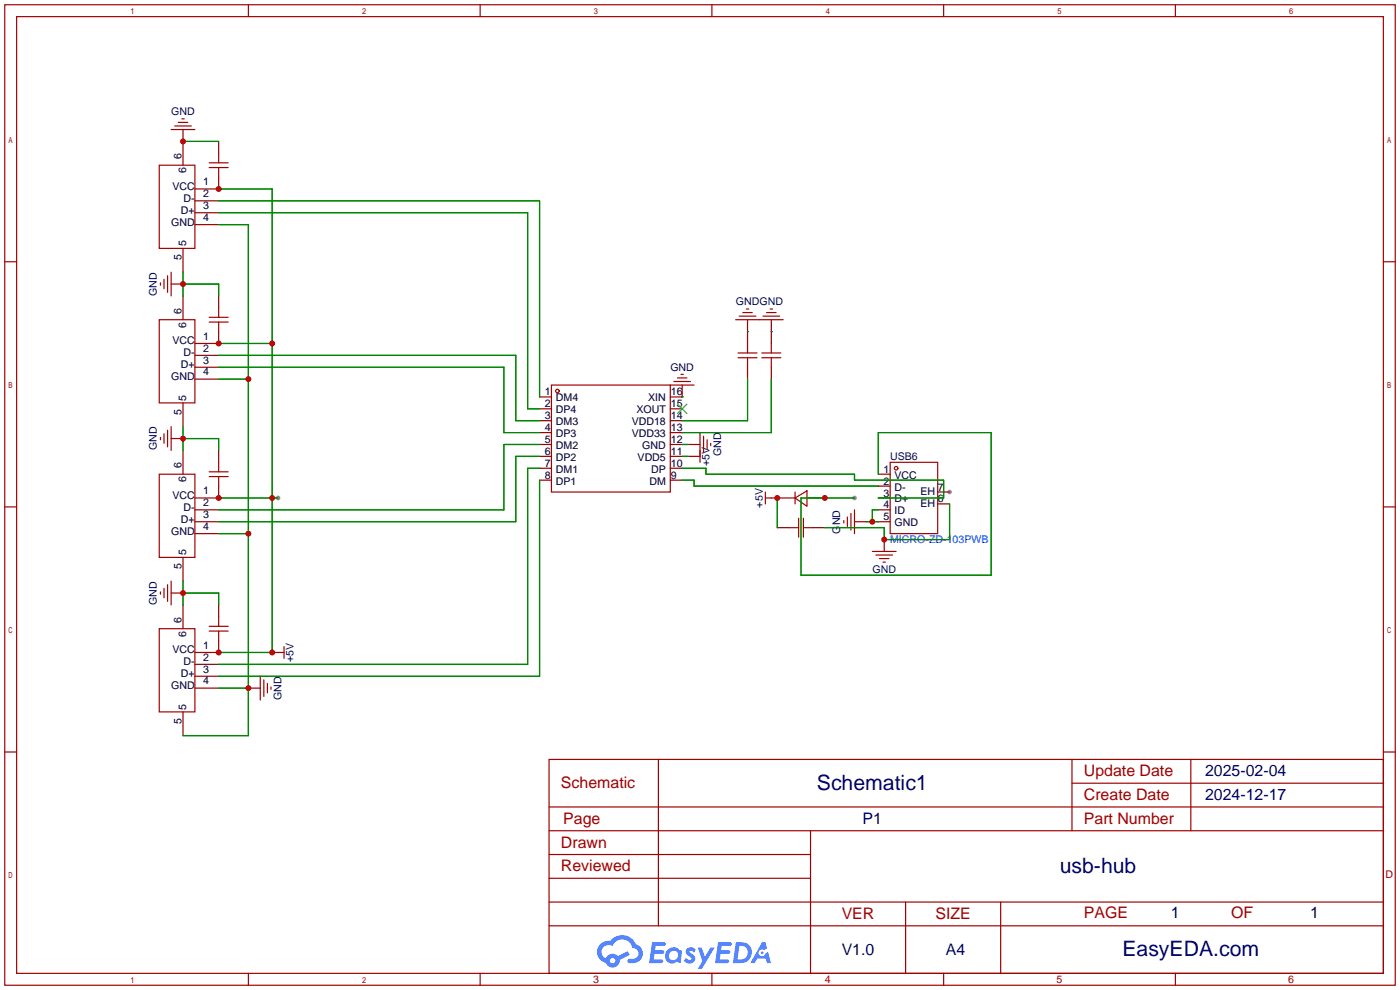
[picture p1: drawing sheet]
<svg xmlns="http://www.w3.org/2000/svg" width="299mm" height="212mm" viewBox="0 0 299 212" stroke-linecap="round" stroke-linejoin="round" font-family="sans-serif">
<g fill="#999">
<circle cx="202.9" cy="105.2" r=".51"/>
<circle cx="59.4" cy="106.4" r=".51"/>
<circle cx="182.6" cy="106.4" r=".51"/>
</g>
<g fill="none" stroke="#a10000" stroke-width=".25">
<path d="M1 1h297.2v209.6h-297.2zM3.6 3.6h292.1v204.4h-292.1zM53.1 1v2.6M102.6 1v2.6M152.1 1v2.6M201.7 1v2.6M251.2 1v2.6M1 55.9h2.6M295.7 55.9h2.5M1 108.3h2.6M295.7 108.3h2.5M1 160.7h2.6"/>
<path d="M117.3 162.3h178.4v45.7h-178.4zM117.3 177.5h178.4M117.3 172.5h178.4M140.7 162.3v35.6M173.2 177.5v30.5M229.1 162.3v15.2M229.1 167.4h66.6M254.5 162.3v15.2M295.7 160.7h2.5M117.3 182.6h55.9M117.3 197.9h178.4M117.3 192.8h178.4"/>
<path d="M117.3 187.7h55.9M193.5 192.8v15.2M213.9 192.8v15.2M53.1 208v2.6M102.6 208v2.6M152.1 208v2.6M201.7 208v2.6M251.2 208v2.6"/>
</g>
<g fill="#5487ff">
<path d="M146.9 202.7a1.3 1.3 0 0 1 1.8 .3l-.4 .6a.54 .54 0 0 0-.9-.2l.1 .2a1.34 1.34 0 0 1 1 1.8 1.47 1.47 0 0 1-2.4-.1l.5-.6 .8 .5a.31 .31 0 0 0 .4-.3 .31 .31 0 0 0-.3-.4 1.12 1.12 0 0 1-.6-1.8z"/>
<path d="M149.1 202.5h.9l.6 2 1.2-2h.9l-2.7 4.6h-.9l1-1.7z"/>
<path d="M139.4 201.4h1.6a1.31 1.31 0 0 1 1.2 .2 .4 .4 0 0 1-.3 .5l-1.8 .1-.1 .9h1.6a.4 .4 0 0 1 .4 .4 .4 .4 0 0 1-.4 .4h-1.7l-.2 1.2h1.4a.46 .46 0 0 1 .5 0 .46 .46 0 0 1 .1 .5l-.3 .2h-2.7z"/>
<path d="M153.5 201.4h1.6a1.32 1.32 0 0 1 1.2 .2 .39 .39 0 0 1-.3 .5l-1.8 .1-.1 .9h1.7a.4 .4 0 0 1 .3 .4 .4 .4 0 0 1-.4 .4h-1.7l-.2 1.2h1.4a.46 .46 0 0 1 .5 0 .46 .46 0 0 1 .1 .5l-.3 .2h-2.7z"/>
<path d="M162.9 201.4h.7l.4 1.3-.7 .4a.75 .75 0 0 0-1.1 .3 .75 .75 0 0 0 .5 1 .75 .75 0 0 0 .9-.7l.5-.2 .7 2.3h-.9l-.2-.9h-1.9l-.5 .9h-.9z"/>
<path d="M157.3 201.4l-.7 4.4h1.5a2.27 2.27 0 0 0 2.6-2.2 2.27 2.27 0 0 0-2.7-2.2zM158 202.1a1.5 1.5 0 0 1 1.8 1.6 1.5 1.5 0 0 1-1.9 1.4h-.3z"/>
<path d="M142.7 203a1.6 1.6 0 0 0-.3 2.3 1.6 1.6 0 0 0 2.3 .2l.8 .3 .3-2.4-.2-.3-.4-.1a1.58 1.58 0 0 0-2.5 0zM143.3 203.5a.98 .98 0 0 1 1.6 .4 .98 .98 0 0 1-1.1 1.3 .94 .94 0 0 1-.8-.7 .94 .94 0 0 1 .3-1z"/>
<path d="M128.3 201.8a2.37 2.37 0 0 0 1.2 4 1.54 1.54 0 0 0 1.7 1 1.54 1.54 0 0 0 1.3-1.6l2.1-1.1-.5-.8-2 1a1.57 1.57 0 0 0-2.6 .5 1.5 1.5 0 0 1-.8-2.1 1.5 1.5 0 0 1 2.2-.5 2.23 2.23 0 0 1 2.3-1.4 2.23 2.23 0 0 1 2 1.8 1.16 1.16 0 0 1 1.2 1.1 1.16 1.16 0 0 1-1.1 1.2h-.6a.47 .47 0 0 0-.6 .4 .47 .47 0 0 0 .4 .5 2.17 2.17 0 0 0 2.5-.9 2.17 2.17 0 0 0-.3-2.7l-.8-.4a3.2 3.2 0 0 0-5.5-.7l-1.1 .1zM130.4 205.3a.58 .58 0 0 1 1.1 0 .58 .58 0 0 1-1.1 0z"/>
<circle cx="162.9" cy="203.6" r=".28"/>
</g>
<g fill="none" stroke="#870000" stroke-width=".25">
<path d="M39.1 27.7v7.6M46.7 37.8v2.6h-5M46.7 30.2v2.6M39.1 53.1v5.1M41.7 42.9h5M41.7 45.5h5M41.7 48h5M36.6 60.7h2.5M39.1 63.2v5.1M41.7 75.9h5M41.7 78.5h5M46.7 70.9v2.5h-5"/>
<path d="M46.7 63.2v2.6M159.8 68.3v5.1M159.8 78.5v2.5M164.8 68.3v5.1M164.8 78.5v2.5M36.6 93.7h2.5M39.1 86.1v5.1M39.1 96.3v5M41.7 81h5M46.7 96.3v2.5M115.3 84.8h2.6M115.3 87.4h2.6"/>
<path d="M115.3 89.9h2.6M115.3 92.5h2.6M115.3 95h2.6M115.3 97.5h2.6M143.3 87.4h2.5M143.3 89.9h2.5M143.3 92.5h2.5M143.3 95h2.5M143.3 97.5h2.5M145.8 82.3v2.5h-2.5M147.1 95h2.5M147.1 97.5h1.2"/>
<path d="M39.1 119.1v5.1M41.7 111.5h5M41.7 109h5M41.7 114h5M46.7 103.9v2.5h-5M115.3 100.1h2.6M115.3 102.6h2.6M143.3 100.1h2.5M143.3 102.6h2.5M164.8 106.4h5.1M166.1 112.8h2.6M172.5 106.4h3.8"/>
<path d="M173.7 112.8h2.6M182.6 111.5h2.6M187.7 111.5h2.5M187.7 106.4h2.5M187.7 109h2.5M187.7 101.3h2.5M187.7 103.9h2.5M189 115.3v2.6M200.4 107.7h2.5M200.4 105.2h2.5M36.6 126.7h2.5M39.1 129.3v5.1"/>
<path d="M46.7 136.9v2.5h-5M46.7 129.3v2.5M58.2 139.4h1.2M39.1 152.1v5.1M41.7 142h5M41.7 144.5h5M41.7 147.1h5M53.1 147.1h2.5"/>
</g>
<g fill="none" stroke="#a10000" stroke-width=".25">
<path d="M34 35.3h7.7v17.8h-7.7zM36.6 27.7h5.1M37.3 26.9h3.6M38.1 26.2h2M38.9 25.4h.5M44.7 35.8h4.1M44.7 34.8h4.1M46.7 32.8v2M46.7 35.8v2M35.1 59.7v2M35.8 58.9v3.6M36.6 58.2v5"/>
<path d="M34 68.3h7.7v17.8h-7.7zM34.3 60.5v.5M44.7 68.8h4.1M44.7 67.8h4.1M46.7 65.8v2M46.7 68.8v2.1M157.2 68.3h10.2M157.7 76.5h4.1M157.7 75.4h4.1M158 67.6h3.5M158.7 66.8h2.1M159.5 66h.5"/>
<path d="M159.8 73.4v2M159.8 76.5v2M162.8 76.5h4.1M162.8 75.4h4.1M163.1 67.6h3.5M163.8 66.8h2.1M164.6 66h.5M164.8 73.4v2M164.8 76.5v2M34.3 93.5v.5M35.1 92.7v2M35.8 91.9v3.6"/>
<path d="M36.6 91.2v5.1M46.7 98.8v2M117.9 82.3h25.4v22.9h-25.4zM143.3 82.3h5M144 81.5h3.6M144.8 80.8h2M145.5 80h.5M148.3 97.5h1.3M149.6 92.5v6.3M150.4 93.2v3.6M151.1 94v2M151.9 94.7v.5"/>
<path d="M190.2 98.8h10.2v15.2h-10.2zM34 101.3h7.7v17.8h-7.7zM44.7 101.9h4.1M44.7 100.8h4.1M46.7 101.9v2M163.6 105.2v2.5M163.6 106.4h1.2M168.7 112.8h2M169.9 106.4l2.6-1.5v3.3zM169.9 105.2v2.5M170.7 110.7v4.1M171.7 112.8h2"/>
<path d="M171.7 110.7v4.1M180.3 111.3v.5M181.1 110.5v2M181.9 109.7v3.6M182.6 109v5M186.4 117.9h5.1M187.2 118.6h3.6M188 119.4h2M34 134.4h7.7v17.7h-7.7zM34.3 126.5v.5M35.1 125.7v2.1M35.8 125v3.5"/>
<path d="M36.6 124.2v5.1M44.7 134.9h4.1M44.7 133.9h4.1M46.7 131.8v2.1M46.7 134.9v2M59.4 139.4h1.3M60.7 138.2v2.5M188.7 120.1h.5M55.6 144.5v5.1M56.4 145.3v3.5M57.1 146.1v2M57.9 146.8v.5"/>
<circle cx="119.1" cy="83.6" r=".38"/>
<circle cx="191.5" cy="100.1" r=".38"/>
</g>
<path d="M144.8 86.4l2 2M146.8 86.4l-2 2" fill="none" stroke="#3c3" stroke-width=".25"/>
<g fill="none" stroke="#008700" stroke-width=".25">
<path d="M39.1 30.2h7.6M39.1 58.2v5M46.7 48h6.4v109.2h-14M46.7 40.4h11.5v99h-11.5M46.7 42.9h68.6v41.9M46.7 45.5h66.1v41.9h2.5M39.1 60.7h7.6v2.5M46.7 73.4h11.5M46.7 75.9h63.5v14h5.1M46.7 78.5h61v14h7.6M159.8 70.9h.1M164.8 70.9h.1"/>
<path d="M39.1 91.2v5.1M39.1 93.7h7.6v2.6M46.7 81h6.4M115.3 97.5h-5.1v14h-63.5M115.3 95h-7.6v14h-61M145.8 84.8h.1M145.8 97.5h1.3M145.8 95h1.3M159.8 81v8.9h-14M164.8 81v11.5h-19M46.7 114h6.4M46.7 106.4h12.7"/>
<path d="M115.3 102.6v41.9h-68.6M115.3 100.1h-2.5v41.9h-66.1M145.8 102.6h2.5v1.3h39.4M145.8 100.1h5.1v1.2h31.7v1.3h19.1v3.8h-14M166.1 106.4v6.4M185.2 111.5h2.5M187.7 101.3v-8.8h24.1v30.4h-40.6v-16.5h11.4M187.7 109h-1.3v2.5M202.9 107.7v7.6h-13.9v-2.5h-12.7M39.1 124.2v5.1M39.1 126.7h7.6v2.6M46.7 147.1h6.4"/>
</g>
<g fill="#c00">
<circle cx="53.1" cy="147.1" r=".63"/>
<circle cx="53.1" cy="114" r=".63"/>
<circle cx="53.1" cy="81" r=".63"/>
<circle cx="39.1" cy="126.7" r=".63"/>
<circle cx="39.1" cy="93.7" r=".63"/>
<circle cx="39.1" cy="60.7" r=".63"/>
<circle cx="46.7" cy="139.4" r=".63"/>
<circle cx="58.2" cy="139.4" r=".63"/>
<circle cx="58.2" cy="106.4" r=".63"/>
<circle cx="46.7" cy="106.4" r=".63"/>
<circle cx="58.2" cy="73.4" r=".63"/>
<circle cx="46.7" cy="73.4" r=".63"/>
<circle cx="46.7" cy="40.4" r=".63"/>
<circle cx="166.1" cy="106.4" r=".63"/>
<circle cx="39.1" cy="30.2" r=".63"/>
<circle cx="186.4" cy="111.5" r=".63"/>
<circle cx="189" cy="115.3" r=".63"/>
<circle cx="176.3" cy="106.4" r=".63"/>
</g>
<g font-size="4.5" fill="#000080">
<text x="174.6" y="168.8">Schematic1</text>
<text x="226.5" y="186.6">usb-hub</text>
<text x="239.9" y="204.4">EasyEDA.com</text>
</g>
<g font-size="3.4" fill="#a00000">
<text x="231.6" y="165.9">Update Date</text>
<text x="119.9" y="168.5">Schematic</text>
<text x="231.6" y="171">Create Date</text>
<text x="120.4" y="176.1">Page</text>
<text x="231.6" y="176.1">Part Number</text>
<text x="119.9" y="181.2">Drawn</text>
<text x="119.9" y="186.3">Reviewed</text>
<text x="179.9" y="196.4">VER</text>
<text x="199.9" y="196.4">SIZE</text>
<text x="231.6" y="196.2">PAGE</text>
<text x="263.1" y="196.2">OF</text>
</g>
<g font-size="3.4" fill="#000080">
<text x="257.6" y="165.9">2025-02-04</text>
<text x="257.6" y="171">2024-12-17</text>
<text x="184.4" y="176.1">P1</text>
<text x="250.3" y="196.2">1</text>
<text x="280" y="196.2">1</text>
<text x="179.9" y="204">V1.0</text>
<text x="202.1" y="204">A4</text>
</g>
<g font-size="2.3" fill="#000080">
<text x="36.6" y="24.6">GND</text>
<text x="33.5" y="63.2" transform="rotate(-90 33.5 63.2)">GND</text>
<text x="157.2" y="65.2">GNDGND</text>
<text x="143.3" y="79.2">GND</text>
<text x="33.5" y="96.2" transform="rotate(-90 33.5 96.2)">GND</text>
<text x="151.6" y="99.6" transform="rotate(-90 151.6 99.6)">+5V</text>
<text x="154.1" y="97.5" transform="rotate(-90 154.1 97.5)">GND</text>
<text x="190.2" y="98.3">USB6</text>
<text x="163" y="108.5" transform="rotate(-90 163 108.5)">+5V</text>
<text x="179.5" y="114" transform="rotate(-90 179.5 114)">GND</text>
<text x="186.5" y="122.4">GND</text>
<text x="33.5" y="129.3" transform="rotate(-90 33.5 129.3)">GND</text>
<text x="62.7" y="141.5" transform="rotate(-90 62.7 141.5)">+5V</text>
<text x="60.2" y="149.6" transform="rotate(-90 60.2 149.6)">GND</text>
</g>
<g font-size="2.3">
<text x="38.8" y="34" transform="rotate(-90 38.8 34)">6</text>
<text x="36.8" y="40.6">VCC</text>
<text x="39.8" y="37.1" transform="rotate(-90 39.8 37.1)">6</text>
<text x="43.4" y="39.6">1</text>
<text x="38.7" y="45.7">D+</text>
<text x="39.2" y="43.1">D-</text>
<text x="43.4" y="42.1">2</text>
<text x="43.4" y="44.7">3</text>
<text x="43.4" y="47.2">4</text>
<text x="36.6" y="48.2">GND</text>
<text x="39.8" y="52.6" transform="rotate(-90 39.8 52.6)">5</text>
<text x="38.8" y="55.6" transform="rotate(-90 38.8 55.6)">5</text>
<text x="38.8" y="67.1" transform="rotate(-90 38.8 67.1)">6</text>
<text x="39.8" y="70.1" transform="rotate(-90 39.8 70.1)">6</text>
<text x="36.8" y="73.6">VCC</text>
<text x="39.2" y="76.2">D-</text>
<text x="43.4" y="72.6">1</text>
<text x="43.4" y="75.1">2</text>
<text x="43.4" y="77.7">3</text>
<text x="36.6" y="81.2">GND</text>
<text x="38.7" y="78.7">D+</text>
<text x="43.4" y="80.2">4</text>
<text x="38.8" y="88.6" transform="rotate(-90 38.8 88.6)">5</text>
<text x="39.8" y="85.6" transform="rotate(-90 39.8 85.6)">5</text>
<text x="116.5" y="84.5">1</text>
<text x="116.5" y="87.1">2</text>
<text x="116.5" y="89.6">3</text>
<text x="118.8" y="85.8">DM4</text>
<text x="118.8" y="88.3">DP4</text>
<text x="136" y="88.3">XOUT</text>
<text x="138.5" y="85.8">XIN</text>
<text x="143.4" y="89.6">14</text>
<text x="143.4" y="87.1">15</text>
<text x="143.4" y="84.5">16</text>
<text x="116.5" y="92.1">4</text>
<text x="116.5" y="94.7">5</text>
<text x="118.8" y="90.9">DM3</text>
<text x="118.8" y="93.4">DP3</text>
<text x="118.8" y="96">DM2</text>
<text x="135" y="93.4">VDD33</text>
<text x="135" y="90.9">VDD18</text>
<text x="137.3" y="96">GND</text>
<text x="143.4" y="94.7">12</text>
<text x="143.4" y="92.1">13</text>
<text x="38.8" y="100.1" transform="rotate(-90 38.8 100.1)">6</text>
<text x="116.5" y="97.2">6</text>
<text x="116.5" y="99.8">7</text>
<text x="118.8" y="98.5">DP2</text>
<text x="118.8" y="101">DM1</text>
<text x="136.3" y="98.5">VDD5</text>
<text x="139.2" y="101">DP</text>
<text x="143.4" y="99.8">10</text>
<text x="143.4" y="97.2">11</text>
<text x="188.9" y="101">1</text>
<text x="36.8" y="106.6">VCC</text>
<text x="39.8" y="103.1" transform="rotate(-90 39.8 103.1)">6</text>
<text x="43.4" y="105.6">1</text>
<text x="116.5" y="102.3">8</text>
<text x="118.8" y="103.6">DP1</text>
<text x="138.8" y="103.6">DM</text>
<text x="143.4" y="102.3">9</text>
<text x="188.9" y="103.6">2</text>
<text x="188.9" y="106.1">3</text>
<text x="191.2" y="102.3">VCC</text>
<text x="191.2" y="104.8">D-</text>
<text x="191.2" y="107.4">D+</text>
<text x="196.7" y="105.9">EH</text>
<text x="200.4" y="107.4">6</text>
<text x="200.4" y="104.8">7</text>
<text x="38.7" y="111.7">D+</text>
<text x="39.2" y="109.2">D-</text>
<text x="43.4" y="108.2">2</text>
<text x="43.4" y="110.7">3</text>
<text x="43.4" y="113.2">4</text>
<text x="188.9" y="108.7">4</text>
<text x="188.9" y="111.2">5</text>
<text x="191.2" y="109.9">ID</text>
<text x="191.2" y="112.5">GND</text>
<text x="196.7" y="108.4">EH</text>
<text x="36.6" y="114.3">GND</text>
<text x="39.8" y="118.6" transform="rotate(-90 39.8 118.6)">5</text>
<text x="38.8" y="121.7" transform="rotate(-90 38.8 121.7)">5</text>
<text x="38.8" y="133.1" transform="rotate(-90 38.8 133.1)">6</text>
<text x="39.8" y="136.1" transform="rotate(-90 39.8 136.1)">6</text>
<text x="36.8" y="139.7">VCC</text>
<text x="39.2" y="142.2">D-</text>
<text x="43.4" y="138.6">1</text>
<text x="43.4" y="141.2">2</text>
<text x="43.4" y="143.7">3</text>
<text x="36.6" y="147.3">GND</text>
<text x="38.7" y="144.7">D+</text>
<text x="43.4" y="146.3">4</text>
<text x="38.8" y="154.7" transform="rotate(-90 38.8 154.7)">5</text>
<text x="39.8" y="151.6" transform="rotate(-90 39.8 151.6)">5</text>
</g>
<text font-size="2.3" fill="#00f" x="190.2" y="116">MICRO-ZD-103PWB</text>
<g font-size="2.3" fill="#a00000">
<text x="296.1" y="187.6">D</text>
<text x="126.7" y="210">3</text>
<text x="176.3" y="210">4</text>
<text x="225.8" y="210">5</text>
<text x="275.3" y="210">6</text>
</g>
</svg>
